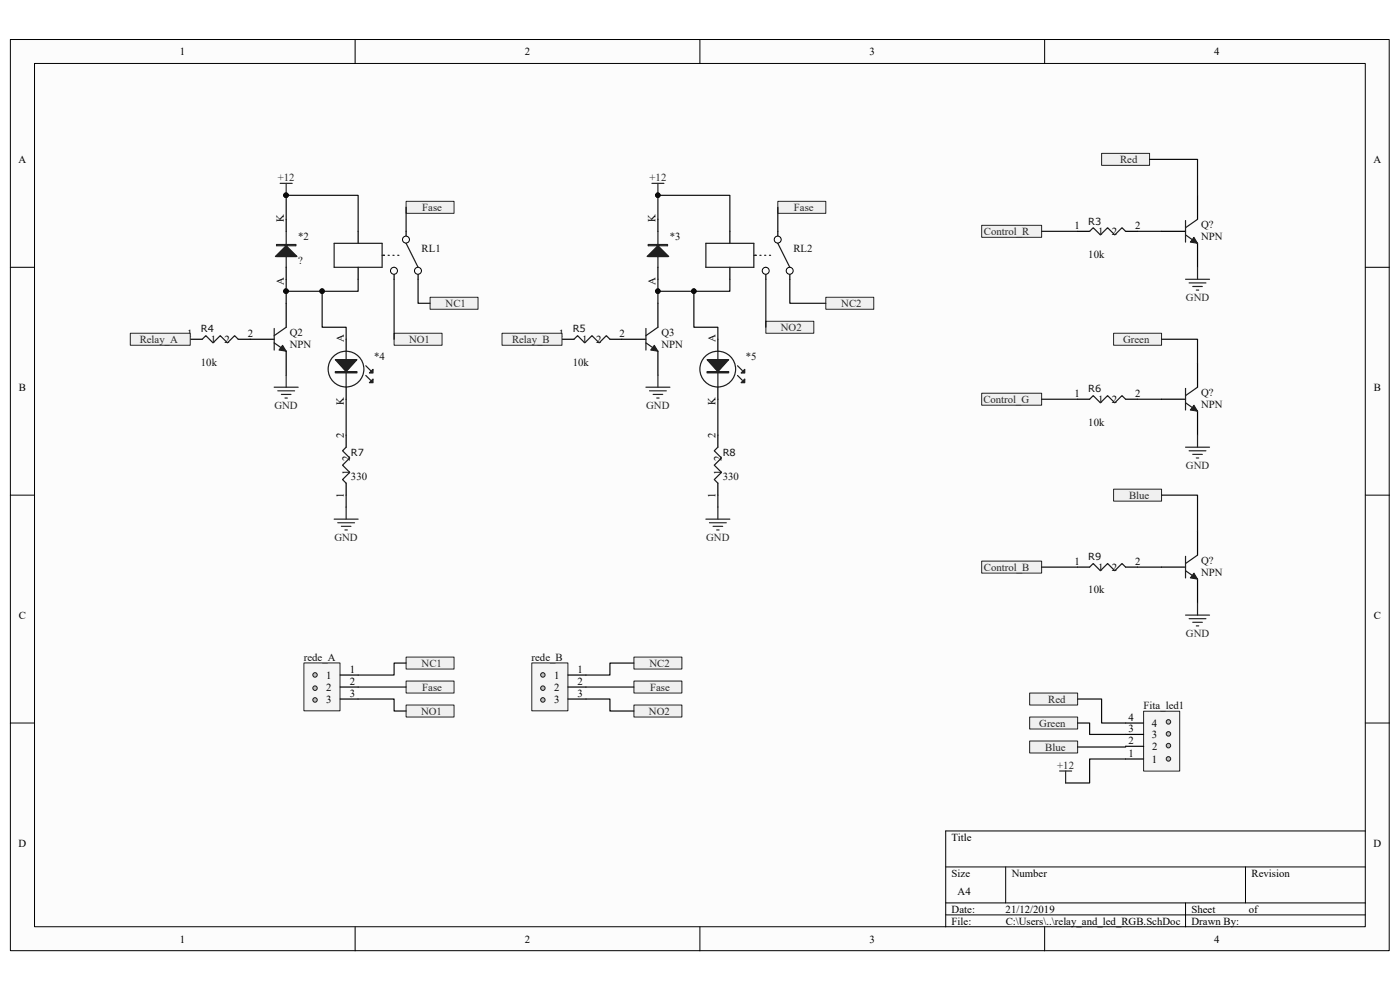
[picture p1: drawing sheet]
<svg xmlns="http://www.w3.org/2000/svg" width="297mm" height="210mm" viewBox="0 0 297 210" stroke-linecap="round" stroke-linejoin="round" font-family="sans-serif">
<path d="M2.2 8.4h292.5v193.3h-292.5z" fill="#fcfcfc"/>
<path d="M2.2 8.4h292.5v193.3h-292.5z" fill="none" stroke="#000" stroke-width=".21"/>
<path d="M7.4 13.5h282.2v183.1h-282.2z" fill="#fcfcfc"/>
<g fill="none" stroke="#000" stroke-width=".21">
<path d="M7.3 13.5h282.3v183.1h-282.3zM75.3 8.4v5.1M148.5 8.4v5.1M221.6 8.4v5.1M2.2 56.7h5.1M289.7 56.7h5.1M2.2 105h5.1M289.7 105h5.1M2.2 153.4h5.1M289.7 153.4h5.1M289.7 176.3h-89.1v20.3M75.3 196.6v5.1"/>
<path d="M148.5 196.6v5.1M200.6 183.9h89.1M200.6 191.5h89.1M200.6 194.1h89.1M213.4 183.9v7.6M221.6 196.6v5.1M251.5 191.5v5.1M264.2 183.9v7.6"/>
</g>
<path d="M86.2 49.1v2.5" fill="none" stroke="#000" stroke-width=".25"/>
<circle cx="86.1" cy="50.8" r=".74" fill="#fcfcfc" stroke="#000" stroke-width=".21"/>
<path d="M88.7 56.7v2.5" fill="none" stroke="#000" stroke-width=".25"/>
<circle cx="88.7" cy="57.4" r=".74" fill="#fcfcfc" stroke="#000" stroke-width=".21"/>
<path d="M83.6 56.7v2.5" fill="none" stroke="#000" stroke-width=".25"/>
<circle cx="83.6" cy="57.4" r=".74" fill="#fcfcfc" stroke="#000" stroke-width=".21"/>
<path d="M76 49.1v2.5M76 56.7v2.5M73.4 72v2.5M73.4 82.1v2.6" fill="none" stroke="#000" stroke-width=".25"/>
<path d="M70.9 51.6h10.2v5.1h-10.2zM81.1 54.2h.5M82.3 54.2h.3M83.4 54.2h.2M84.4 54.2h.2M86.2 51.6l2.5 5.1M73.4 74.5v7.6" fill="none" stroke="#1c1c1c" stroke-width=".25"/>
<path d="M71.1 76.3h4.6l-2.3 2.5z" fill="#1c1c1c"/>
<g fill="none" stroke="#1c1c1c" stroke-width=".25">
<path d="M71.1 76.3h4.6l-2.3 2.5zM71.1 78.8h4.6v.3h-4.6zM71.1 79h4.6M77.6 77.6l1 1"/>
<circle cx="73.4" cy="78.3" r="3.8"/>
</g>
<path d="M79.1 78.4v.7h-.7z" fill="#1c1c1c"/>
<path d="M77.6 79.7l1 1M79.1 78.4v.7h-.7z" fill="none" stroke="#1c1c1c" stroke-width=".25"/>
<path d="M79.1 80.4v.8h-.7z" fill="#1c1c1c"/>
<path d="M58.7 51.9h4v.2h-4zM60.5 51.9v.2M60.5 52.6h.5l1.7 1.8h-4M60.7 49.1v7.6M61 51.9v.2M73.4 94.9l-.7 .7 1.5 1.6-1.5 1.5 1.5 1.5-1.5 1.5 .7 .8M79.1 80.4v.8h-.7z" fill="none" stroke="#1c1c1c" stroke-width=".25"/>
<path d="M60.7 46.5v2.6M60.7 56.7v2.5M73.4 92.3v2.6M73.4 102.5v2.5" fill="none" stroke="#000" stroke-width=".25"/>
<path d="M70.9 110.1h5.1M71.7 110.9h3.5M72.4 111.7h2.1M73.2 112.4h.5M73.4 107.6v2.5" fill="none" stroke="#262626" stroke-width=".25"/>
<path d="M58.4 54.4l2.3-2.3 2.3 2.3z" fill="#1c1c1c"/>
<path d="M58.4 54.4l2.3-2.3 2.3 2.3zM58.2 72.7l2.5 1.8M58.2 69.7v4.6M60.7 69.4l-2.5 1.8" fill="none" stroke="#1c1c1c" stroke-width=".25"/>
<path d="M53.1 72h5.1M60.7 64.3v5.1M60.7 74.5v5.1" fill="none" stroke="#000" stroke-width=".25"/>
<path d="M59.9 73.2l.8 1.3-1.5-.2z" fill="#1c1c1c"/>
<path d="M59.9 73.2l.8 1.3-1.5-.2z" fill="none" stroke="#1c1c1c" stroke-width=".21"/>
<path d="M40.4 72h2.5M50.5 72h2.6" fill="none" stroke="#000" stroke-width=".25"/>
<path d="M42.9 72l.8-.8 1.5 1.5 1.5-1.5 1.5 1.5 1.6-1.5 .7 .8" fill="none" stroke="#1c1c1c" stroke-width=".25"/>
<path d="M60.7 79.6v2.5M58.2 82.1h5.1M58.9 82.9h3.6M59.7 83.7h2M60.5 84.4h.5" fill="none" stroke="#262626" stroke-width=".25"/>
<g fill="#f0f0f0" stroke="#262626" stroke-width=".21">
<path d="M27.6 70.7h12.8v2.5h-12.8z" fill-rule="evenodd"/>
<path d="M233.7 32.5h10.2v2.6h-10.2z" fill-rule="evenodd"/>
<path d="M236.2 70.7h10.2v2.5h-10.2z" fill-rule="evenodd"/>
<path d="M236.2 103.8h10.2v2.5h-10.2z" fill-rule="evenodd"/>
</g>
<path d="M228.6 120.3h2.6M238.8 120.3h2.5" fill="none" stroke="#000" stroke-width=".25"/>
<path d="M231.2 120.3l.7-.8 1.5 1.6 1.6-1.6 1.5 1.6 1.5-1.6 .8 .8" fill="none" stroke="#1c1c1c" stroke-width=".25"/>
<g fill="#f0f0f0" stroke="#262626" stroke-width=".21">
<path d="M208.3 119h12.7v2.6h-12.7z" fill-rule="evenodd"/>
<path d="M208.3 83.4h12.7v2.6h-12.7z" fill-rule="evenodd"/>
<path d="M208.3 47.8h12.7v2.5h-12.7z" fill-rule="evenodd"/>
</g>
<path d="M228.6 49.1h2.6M238.8 49.1h2.5M228.6 84.7h2.6M238.8 84.7h2.5" fill="none" stroke="#000" stroke-width=".25"/>
<path d="M231.2 49.1l.7-.8 1.5 1.5 1.6-1.5 1.5 1.5 1.5-1.5 .8 .8M231.2 84.7l.7-.8 1.5 1.6 1.6-1.6 1.5 1.6 1.5-1.6 .8 .8" fill="none" stroke="#1c1c1c" stroke-width=".25"/>
<path d="M242.7 150.9h7.6v12.7h-7.6z" fill="#f5f5f5"/>
<path d="M242.6 150.9h7.7v12.7h-7.7z" fill="none" stroke="#262626" stroke-width=".21"/>
<path d="M238.8 155.8h3.8M238.8 158.3h3.8M238.8 161h3.8" fill="none" stroke="#000" stroke-width=".25"/>
<g fill="#c0c0c0" stroke="#1c1c1c" stroke-width=".21">
<circle cx="247.9" cy="161" r=".48"/>
<circle cx="247.9" cy="158.2" r=".48"/>
<circle cx="247.9" cy="155.7" r=".48"/>
</g>
<path d="M238.8 153.4h3.8" fill="none" stroke="#000" stroke-width=".25"/>
<circle cx="247.9" cy="153.1" r=".48" fill="#c0c0c0" stroke="#1c1c1c" stroke-width=".21"/>
<g fill="#f0f0f0" stroke="#262626" stroke-width=".21">
<path d="M218.4 147h10.2v2.6h-10.2z" fill-rule="evenodd"/>
<path d="M218.4 152.1h10.2v2.6h-10.2z" fill-rule="evenodd"/>
<path d="M218.4 157.2h10.2v2.5h-10.2z" fill-rule="evenodd"/>
</g>
<path d="M59.4 38.9h2.6M60.7 38.9v2.5" fill="none" stroke="#262626" stroke-width=".25"/>
<circle cx="60.7" cy="41.4" r=".49" fill="#0e0e0e" stroke="#0e0e0e" stroke-width=".21"/>
<path d="M165 49.1v2.5" fill="none" stroke="#000" stroke-width=".25"/>
<circle cx="165" cy="50.8" r=".74" fill="#fcfcfc" stroke="#000" stroke-width=".21"/>
<path d="M167.6 56.7v2.5" fill="none" stroke="#000" stroke-width=".25"/>
<circle cx="167.5" cy="57.4" r=".74" fill="#fcfcfc" stroke="#000" stroke-width=".21"/>
<path d="M162.5 56.7v2.5" fill="none" stroke="#000" stroke-width=".25"/>
<circle cx="162.4" cy="57.4" r=".74" fill="#fcfcfc" stroke="#000" stroke-width=".21"/>
<path d="M154.8 49.1v2.5M154.8 56.7v2.5M152.3 72v2.5M152.3 82.1v2.6" fill="none" stroke="#000" stroke-width=".25"/>
<path d="M149.8 51.6h10.1v5.1h-10.1zM159.9 54.2h.5M161.2 54.2h.3M162.2 54.2h.3M163.2 54.2h.3M165 51.6l2.6 5.1M152.3 74.5v7.6" fill="none" stroke="#1c1c1c" stroke-width=".25"/>
<path d="M150 76.3h4.6l-2.3 2.5z" fill="#1c1c1c"/>
<g fill="none" stroke="#1c1c1c" stroke-width=".25">
<path d="M150 76.3h4.6l-2.3 2.5zM150 78.8h4.6v.3h-4.6zM150 79h4.6M156.5 77.6l1 1"/>
<circle cx="152.3" cy="78.3" r="3.8"/>
</g>
<path d="M157.2 79.1l.8-.7v.7z" fill="#1c1c1c"/>
<path d="M156.5 79.7l1 1M157.2 79.1l.8-.7v.7z" fill="none" stroke="#1c1c1c" stroke-width=".25"/>
<path d="M157.2 81.2l.8-.8v.8z" fill="#1c1c1c"/>
<path d="M137.5 51.9h4.1v.2h-4.1zM139.3 51.9v.2M139.3 52.6h.5l1.8 1.8h-4.1M139.6 49.1v7.6M139.8 51.9v.2M152.3 94.9l-.8 .7 1.6 1.6-1.6 1.5 1.6 1.5-1.6 1.5 .8 .8M158 80.4v.8h-.8z" fill="none" stroke="#1c1c1c" stroke-width=".25"/>
<path d="M139.6 46.5v2.6M139.6 56.7v2.5M152.3 92.3v2.6M152.3 102.5v2.5" fill="none" stroke="#000" stroke-width=".25"/>
<path d="M149.8 110.1h5M150.5 110.9h3.6M151.3 111.7h2M152 112.4h.6M152.3 107.6v2.5" fill="none" stroke="#262626" stroke-width=".25"/>
<path d="M137.3 54.4l2.3-2.3 2.3 2.3z" fill="#1c1c1c"/>
<path d="M137.3 54.4l2.3-2.3 2.3 2.3zM137 72.7l2.6 1.8M137 69.7v4.6M139.6 69.4l-2.6 1.8" fill="none" stroke="#1c1c1c" stroke-width=".25"/>
<path d="M131.9 72h5.1M139.6 64.3v5.1M139.6 74.5v5.1" fill="none" stroke="#000" stroke-width=".25"/>
<path d="M138.8 73.2l.8 1.3-1.5-.2z" fill="#1c1c1c"/>
<path d="M138.8 73.2l.8 1.3-1.5-.2z" fill="none" stroke="#1c1c1c" stroke-width=".21"/>
<path d="M119.2 72h2.6M129.4 72h2.5" fill="none" stroke="#000" stroke-width=".25"/>
<path d="M121.8 72l.7-.8 1.6 1.5 1.5-1.5 1.5 1.5 1.5-1.5 .8 .8" fill="none" stroke="#1c1c1c" stroke-width=".25"/>
<path d="M139.6 79.6v2.5M137 82.1h5.1M137.8 82.9h3.6M138.6 83.7h2M139.3 84.4h.5" fill="none" stroke="#262626" stroke-width=".25"/>
<path d="M106.5 70.7h12.7v2.5h-12.7z" fill-rule="evenodd" fill="#f0f0f0" stroke="#262626" stroke-width=".21"/>
<path d="M138.3 38.9h2.5M139.6 38.9v2.5" fill="none" stroke="#262626" stroke-width=".25"/>
<circle cx="139.6" cy="41.4" r=".48" fill="#0e0e0e" stroke="#0e0e0e" stroke-width=".21"/>
<path d="M64.5 140.7h7.6v10.1h-7.6z" fill="#f5f5f5"/>
<path d="M64.5 140.6h7.6v10.2h-7.6z" fill="none" stroke="#262626" stroke-width=".21"/>
<path d="M72.2 143.2h3.8M72.2 145.7h3.8M72.2 148.3h3.8" fill="none" stroke="#000" stroke-width=".25"/>
<g fill="#c0c0c0" stroke="#1c1c1c" stroke-width=".21">
<circle cx="66.8" cy="143.2" r=".48"/>
<circle cx="66.8" cy="146" r=".48"/>
<circle cx="66.8" cy="148.5" r=".48"/>
</g>
<path d="M112.9 140.7h7.6v10.1h-7.6z" fill="#f5f5f5"/>
<path d="M112.8 140.6h7.7v10.2h-7.7z" fill="none" stroke="#262626" stroke-width=".21"/>
<path d="M120.5 143.2h3.8M120.5 145.7h3.8M120.5 148.3h3.8" fill="none" stroke="#000" stroke-width=".25"/>
<g fill="#c0c0c0" stroke="#1c1c1c" stroke-width=".21">
<circle cx="115.2" cy="143.2" r=".48"/>
<circle cx="115.2" cy="146" r=".48"/>
<circle cx="115.2" cy="148.5" r=".48"/>
</g>
<g fill="#f0f0f0" stroke="#262626" stroke-width=".21">
<path d="M86.2 144.5h10.1v2.5h-10.1z" fill-rule="evenodd"/>
<path d="M134.5 144.5h10.2v2.5h-10.2z" fill-rule="evenodd"/>
<path d="M86.2 139.4h10.1v2.5h-10.1z" fill-rule="evenodd"/>
<path d="M86.2 149.6h10.1v2.5h-10.1z" fill-rule="evenodd"/>
<path d="M134.5 139.4h10.2v2.5h-10.2z" fill-rule="evenodd"/>
<path d="M134.5 149.6h10.2v2.5h-10.2z" fill-rule="evenodd"/>
<path d="M165 42.7h10.2v2.6h-10.2z" fill-rule="evenodd"/>
<path d="M175.2 63.1h10.2v2.5h-10.2z" fill-rule="evenodd"/>
<path d="M162.5 68.2h10.1v2.5h-10.1z" fill-rule="evenodd"/>
<path d="M86.2 42.7h10.1v2.6h-10.1z" fill-rule="evenodd"/>
<path d="M91.2 63.1h10.2v2.5h-10.2z" fill-rule="evenodd"/>
<path d="M83.6 70.7h10.2v2.5h-10.2z" fill-rule="evenodd"/>
</g>
<path d="M224.8 163.6h2.5M226.1 163.6v2.5" fill="none" stroke="#262626" stroke-width=".25"/>
<g fill="none" stroke="#0e0e0e" stroke-width=".25">
<path d="M60.7 46.5v-5.1h15.3v7.7M60.7 59.2v5.1M76 59.2v2.6h-15.3M83.6 59.2v12.8M86.2 44v5.1M88.7 59.2v5.1h2.5M139.6 46.5v-5.1h15.2v7.7M139.6 59.2v5.1M154.8 59.2v2.6h-15.2M162.5 59.2v10.2M165 44v5.1M167.6 59.2v5.1h7.6"/>
<path d="M221 49.1h7.6M241.3 49.1h5.1M68.3 61.8v7.6h5.1v2.6M147.2 61.8v7.6h5.1v2.6M73.4 84.7v7.6M152.3 84.7v7.6M221 84.7h7.6M241.3 84.7h5.1M73.4 105v2.6M152.3 105v2.6M221 120.3h7.6M241.3 120.3h5.1"/>
<path d="M76 148.3h7.6v2.5h2.6M76 145.7h10.2M86.2 140.7h-2.6v2.5h-7.6M124.3 148.3h5.1v2.5h5.1M124.3 145.7h10.2M134.5 140.7h-5.1v2.5h-5.1M228.6 153.4h2.6v2.4h7.6M228.6 148.3h5.1v5.1h5.1M238.8 158.3v.2h-10.2M238.8 161h-7.6v5.1h-5.1"/>
</g>
<g fill="#0e0e0e" stroke="#0e0e0e" stroke-width=".21">
<circle cx="60.7" cy="41.4" r=".49"/>
<circle cx="68.3" cy="61.8" r=".48"/>
<circle cx="139.6" cy="41.4" r=".48"/>
<circle cx="147.2" cy="61.8" r=".48"/>
<circle cx="60.7" cy="61.8" r=".49"/>
<circle cx="139.6" cy="61.8" r=".48"/>
</g>
<path d="M246.4 49.1h5.1M254.1 41.4v5.1M254.1 51.6v5.1" fill="none" stroke="#000" stroke-width=".25"/>
<path d="M251.5 49.8l2.6 1.8M251.5 46.8v4.6M254.1 46.5l-2.6 1.8" fill="none" stroke="#1c1c1c" stroke-width=".25"/>
<path d="M253.3 50.3l.8 1.3-1.6-.2z" fill="#1c1c1c"/>
<path d="M253.3 50.3l.8 1.3-1.6-.2z" fill="none" stroke="#1c1c1c" stroke-width=".21"/>
<path d="M254.1 77.1v5M246.4 84.7h5.1M254.1 87.2v5.1" fill="none" stroke="#000" stroke-width=".25"/>
<path d="M251.5 85.5l2.6 1.7M251.5 82.4v4.6M254.1 82.1l-2.6 1.8" fill="none" stroke="#1c1c1c" stroke-width=".25"/>
<path d="M253.3 86l.8 1.2-1.6-.2z" fill="#1c1c1c"/>
<path d="M253.3 86l.8 1.2-1.6-.2z" fill="none" stroke="#1c1c1c" stroke-width=".21"/>
<path d="M254.1 112.7v5.1M246.4 120.3h5.1M254.1 122.9v5" fill="none" stroke="#000" stroke-width=".25"/>
<path d="M251.5 118v4.6M254.1 117.8l-2.6 1.7M251.5 121.1l2.6 1.8" fill="none" stroke="#1c1c1c" stroke-width=".25"/>
<path d="M253.3 121.6l.8 1.3-1.6-.3z" fill="#1c1c1c"/>
<path d="M253.3 121.6l.8 1.3-1.6-.3z" fill="none" stroke="#1c1c1c" stroke-width=".21"/>
<g fill="none" stroke="#262626" stroke-width=".25">
<path d="M251.5 59.2h5.1M254.1 56.7v2.5M252.3 60h3.5M253 60.8h2.1M253.8 61.5h.5M251.5 94.9h5.1M252.3 95.6h3.5M253 96.4h2.1M253.8 97.2h.5M254.1 92.3v2.6M251.5 130.5h5.1M252.3 131.2h3.5"/>
<path d="M253 132h2.1M253.8 132.8h.5M254.1 127.9v2.6"/>
</g>
<path d="M243.9 33.8h10.2v7.6M246.4 72h7.7v5.1M246.4 105h7.7v7.7" fill="none" stroke="#0e0e0e" stroke-width=".25"/>
<g font-size="2.3">
<text x="38.2" y="11.7">1</text>
<text x="111.3" y="11.7">2</text>
<text x="184.5" y="11.7">3</text>
<text x="257.6" y="11.7">4</text>
<text x="3.9" y="34.6">A</text>
<text x="291.4" y="34.6">A</text>
<text x="60.2" y="47" transform="rotate(-90 60.2 47)">K</text>
<text x="139.1" y="47" transform="rotate(-90 139.1 47)">K</text>
<text x="228" y="48.6">1</text>
<text x="233" y="49.8">1</text>
<text x="235.9" y="49.8">2</text>
<text x="240.8" y="48.6">2</text>
<text x="60.2" y="60.4" transform="rotate(-90 60.2 60.4)">A</text>
<text x="139.1" y="60.4" transform="rotate(-90 139.1 60.4)">A</text>
<text x="39.7" y="71.5">1</text>
<text x="52.6" y="71.5">2</text>
<text x="118.6" y="71.5">1</text>
<text x="131.4" y="71.5">2</text>
<text x="44.7" y="72.7">1</text>
<text x="47.6" y="72.7">2</text>
<text x="72.9" y="72.5" transform="rotate(-90 72.9 72.5)">A</text>
<text x="123.5" y="72.7">1</text>
<text x="126.5" y="72.7">2</text>
<text x="151.8" y="72.5" transform="rotate(-90 151.8 72.5)">A</text>
<text x="4" y="82.9">B</text>
<text x="291.5" y="82.9">B</text>
<text x="72.9" y="85.9" transform="rotate(-90 72.9 85.9)">K</text>
<text x="151.8" y="85.9" transform="rotate(-90 151.8 85.9)">K</text>
<text x="228" y="84.2">1</text>
<text x="233" y="85.5">1</text>
<text x="235.9" y="85.5">2</text>
<text x="240.8" y="84.2">2</text>
<text x="72.9" y="92.8" transform="rotate(-90 72.9 92.8)">2</text>
<text x="151.8" y="92.8" transform="rotate(-90 151.8 92.8)">2</text>
<text x="74.2" y="100.7" transform="rotate(-90 74.2 100.7)">1</text>
<text x="74.2" y="97.8" transform="rotate(-90 74.2 97.8)">2</text>
<text x="153.1" y="100.7" transform="rotate(-90 153.1 100.7)">1</text>
<text x="153.1" y="97.8" transform="rotate(-90 153.1 97.8)">2</text>
<text x="72.9" y="105.7" transform="rotate(-90 72.9 105.7)">1</text>
<text x="151.8" y="105.7" transform="rotate(-90 151.8 105.7)">1</text>
<text x="228" y="119.8">1</text>
<text x="240.8" y="119.8">2</text>
<text x="233" y="121.1">1</text>
<text x="235.9" y="121.1">2</text>
<text x="4" y="131.3">C</text>
<text x="291.5" y="131.3">C</text>
<text x="69.2" y="144">1</text>
<text x="74.2" y="142.7">1</text>
<text x="117.6" y="144">1</text>
<text x="122.5" y="142.7">1</text>
<text x="69.2" y="146.5">2</text>
<text x="69.2" y="149.1">3</text>
<text x="74.2" y="145.2">2</text>
<text x="74.2" y="147.8">3</text>
<text x="117.6" y="146.5">2</text>
<text x="117.6" y="149.1">3</text>
<text x="122.5" y="145.2">2</text>
<text x="122.5" y="147.8">3</text>
<text x="239.4" y="155.3">3</text>
<text x="239.4" y="152.9">4</text>
<text x="244.4" y="154.1">4</text>
<text x="239.4" y="160.5">1</text>
<text x="239.4" y="157.8">2</text>
<text x="244.4" y="161.8">1</text>
<text x="244.4" y="156.6">3</text>
<text x="244.4" y="159.1">2</text>
<text x="3.9" y="179.6">D</text>
<text x="201.9" y="178.3">Title</text>
<text x="291.4" y="179.6">D</text>
<text x="201.9" y="186">Size</text>
<text x="214.6" y="186">Number</text>
<text x="265.5" y="186">Revision</text>
<text x="203.2" y="189.8">A4</text>
<text x="201.9" y="193.6">Date:</text>
<text x="201.9" y="196.1">File:</text>
<text x="213.3" y="193.6">21/12/2019</text>
<text x="213.4" y="196.1">C:\Users\..\relay_and_led_RGB.SchDoc</text>
<text x="252.8" y="196.1">Drawn By:</text>
<text x="252.8" y="193.6">Sheet</text>
<text x="265" y="193.6">of</text>
<text x="38.2" y="199.9">1</text>
<text x="111.3" y="199.9">2</text>
<text x="184.5" y="199.9">3</text>
<text x="257.6" y="199.9">4</text>
</g>
<g font-size="2.3" fill="#262626">
<text x="237.6" y="34.6">Red</text>
<text x="58.9" y="38.4">+12</text>
<text x="137.8" y="38.4">+12</text>
<text x="89.6" y="44.7">Fase</text>
<text x="168.4" y="44.7">Fase</text>
<text x="208.7" y="49.8">Control_R</text>
<text x="94.5" y="65.1">NC1</text>
<text x="178.5" y="65.1">NC2</text>
<text x="251.6" y="63.8">GND</text>
<text x="165.7" y="70.2">NO2</text>
<text x="29.6" y="72.7">Relay_A</text>
<text x="86.8" y="72.7">NO1</text>
<text x="108.6" y="72.7">Relay_B</text>
<text x="238.3" y="72.7">Green</text>
<text x="58.2" y="86.7">GND</text>
<text x="137.1" y="86.7">GND</text>
<text x="208.6" y="85.5">Control_G</text>
<text x="251.6" y="99.4">GND</text>
<text x="239.5" y="105.8">Blue</text>
<text x="71" y="114.7">GND</text>
<text x="149.8" y="114.7">GND</text>
<text x="208.7" y="121.1">Control_B</text>
<text x="251.6" y="135.1">GND</text>
<text x="89.5" y="141.4">NC1</text>
<text x="137.8" y="141.4">NC2</text>
<text x="89.6" y="146.5">Fase</text>
<text x="137.9" y="146.5">Fase</text>
<text x="222.4" y="149.1">Red</text>
<text x="89.3" y="151.6">NO1</text>
<text x="137.7" y="151.6">NO2</text>
<text x="220.5" y="154.1">Green</text>
<text x="221.7" y="159.3">Blue</text>
<text x="224.3" y="163.1">+12</text>
</g>
<g font-size="2.3" fill="#0e0e0e">
<text x="63.2" y="50.9">*2</text>
<text x="89.5" y="53.4">RL1</text>
<text x="142.1" y="50.9">*3</text>
<text x="168.3" y="53.4">RL2</text>
<text x="254.8" y="48.3">Q?</text>
<text x="254.8" y="50.9">NPN</text>
<text x="63.2" y="56">?</text>
<text x="230.9" y="54.7">10k</text>
<text x="61.5" y="71.2">Q2</text>
<text x="140.3" y="71.2">Q3</text>
<text x="42.6" y="77.6">10k</text>
<text x="61.5" y="73.7">NPN</text>
<text x="79.4" y="76.3">*4</text>
<text x="121.5" y="77.6">10k</text>
<text x="140.3" y="73.7">NPN</text>
<text x="158.2" y="76.3">*5</text>
<text x="254.8" y="83.9">Q?</text>
<text x="254.8" y="86.5">NPN</text>
<text x="230.9" y="90.3">10k</text>
<text x="74.5" y="101.7">330</text>
<text x="153.3" y="101.7">330</text>
<text x="254.8" y="119.5">Q?</text>
<text x="230.9" y="125.9">10k</text>
<text x="254.8" y="122.1">NPN</text>
<text x="64.5" y="140.1">rede_A</text>
<text x="112.8" y="140.1">rede_B</text>
<text x="242.6" y="150.3">Fita_led1</text>
</g>
<g font-size="2.1" fill="#0e0e0e">
<text x="230.9" y="47.6">R3</text>
<text x="42.6" y="70.5">R4</text>
<text x="121.5" y="70.5">R5</text>
<text x="230.9" y="83.2">R6</text>
<text x="74.5" y="96.7">R7</text>
<text x="153.3" y="96.7">R8</text>
<text x="230.9" y="118.8">R9</text>
</g>
</svg>
